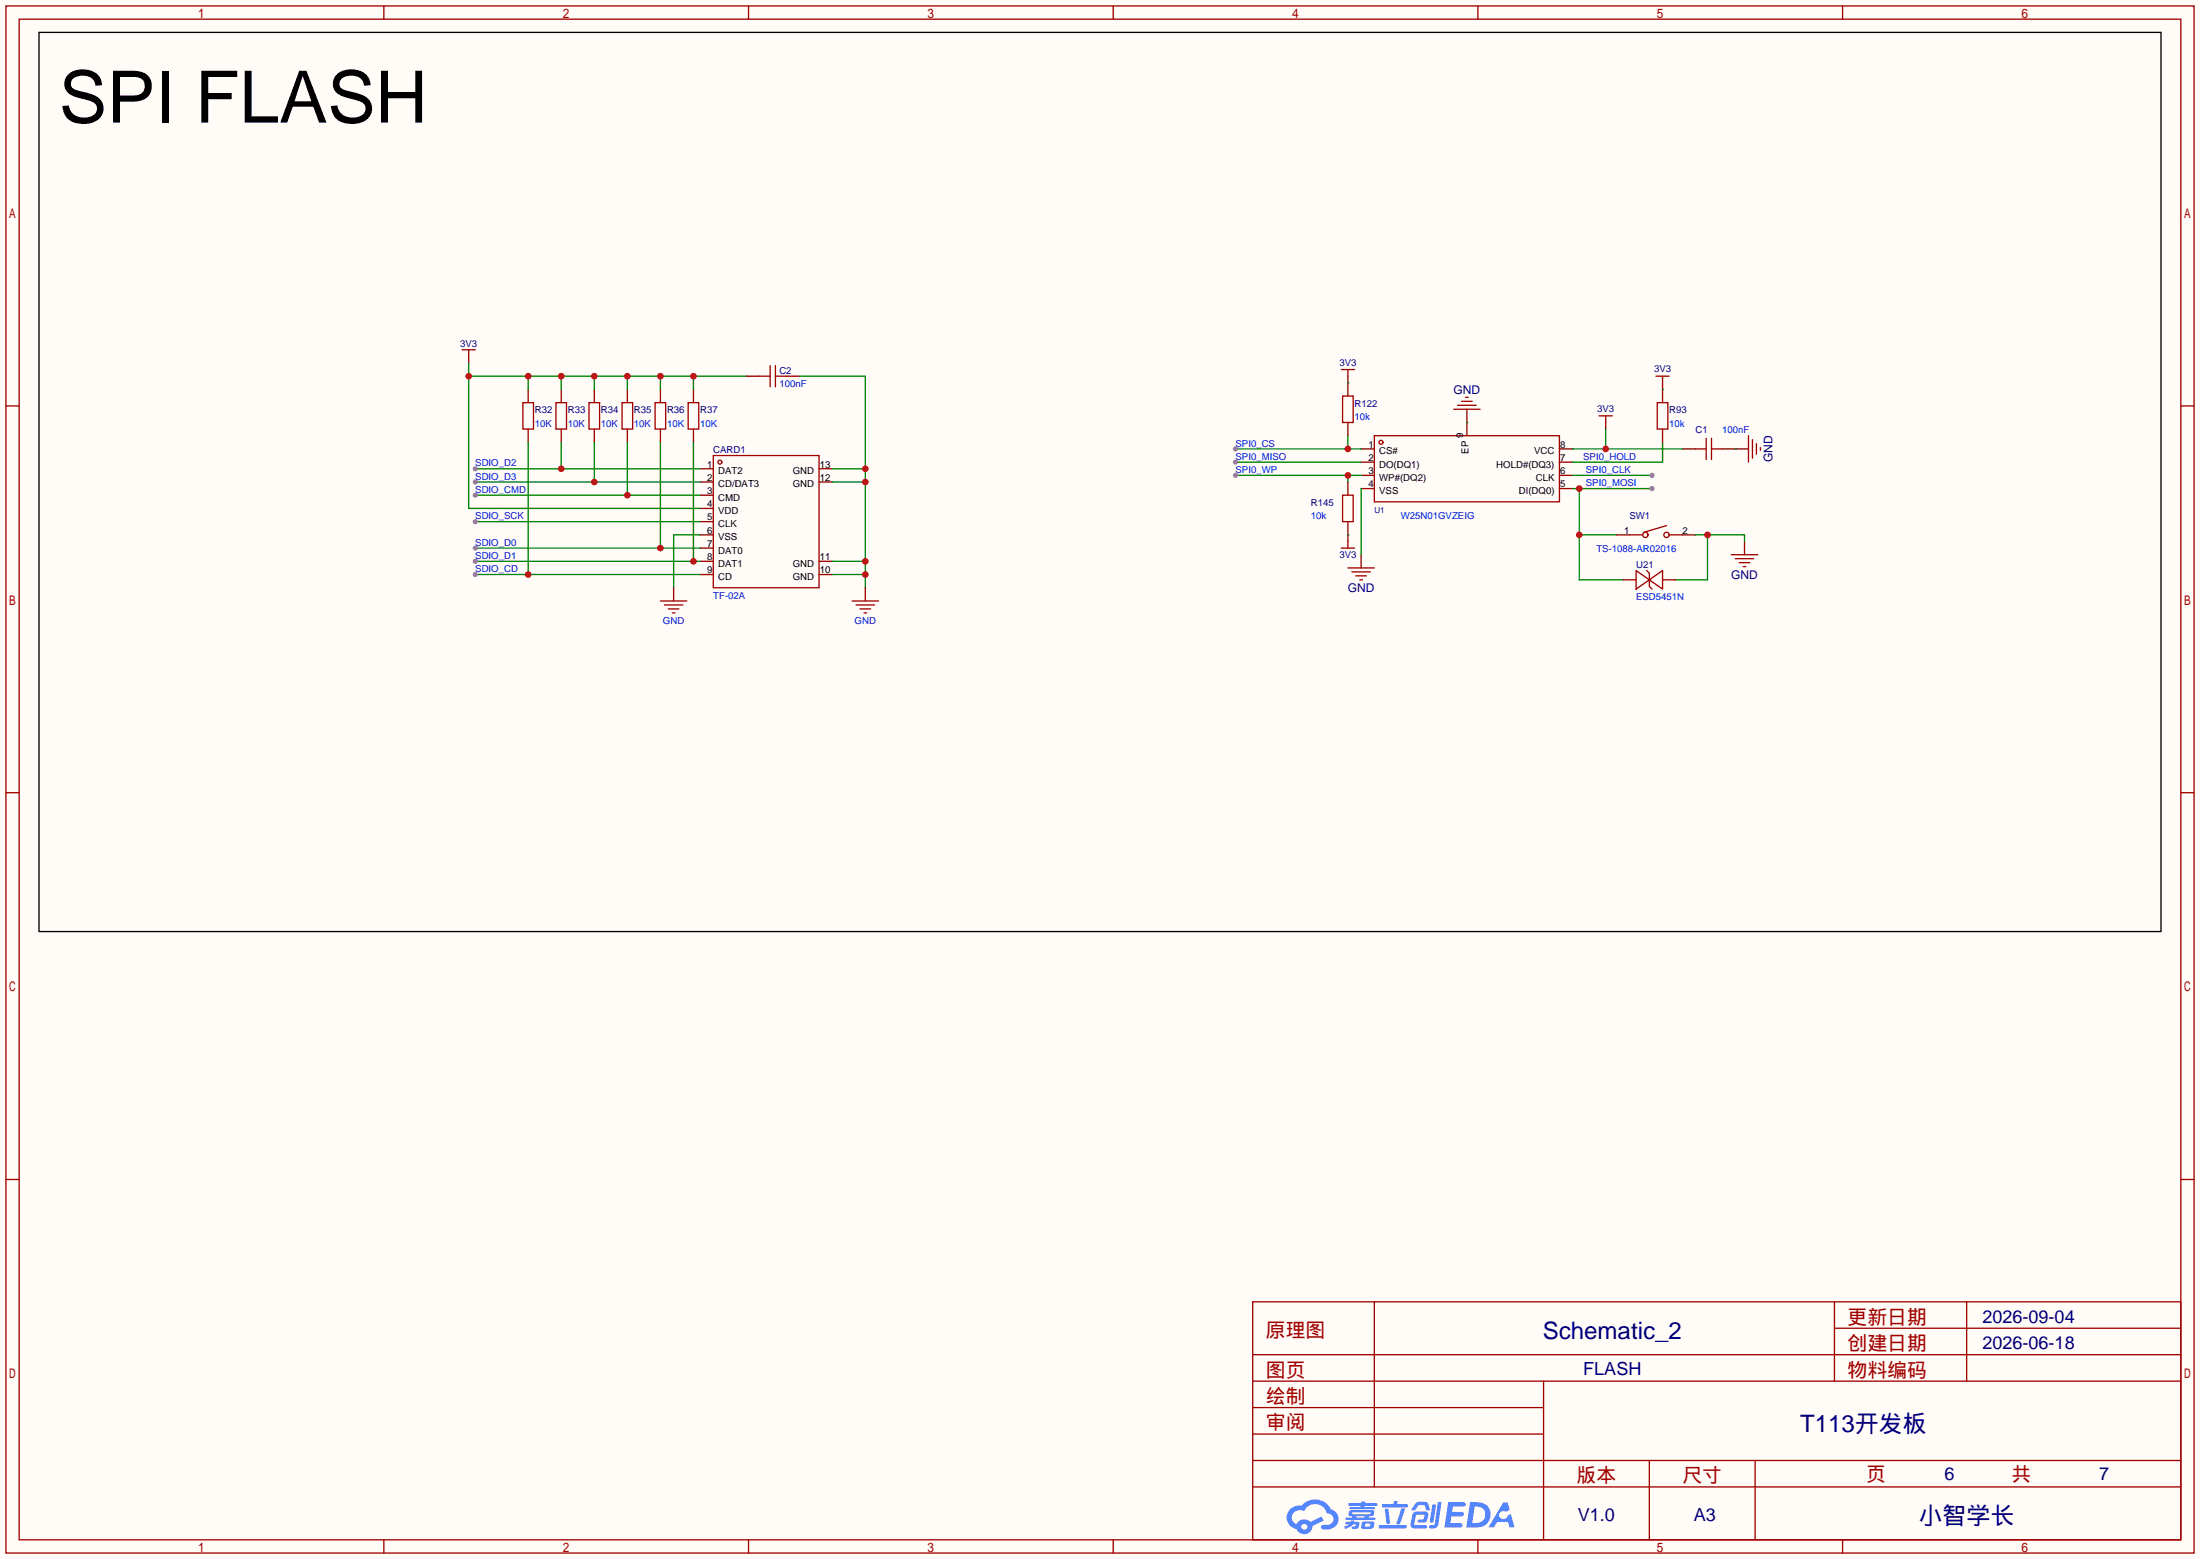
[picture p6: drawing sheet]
<svg xmlns="http://www.w3.org/2000/svg" width="423mm" height="299mm" viewBox="0 0 423 299" stroke-linecap="round" stroke-linejoin="round" font-family="sans-serif">
<path d="M0 0h422.7v299.5h-422.7z" fill="#fffcf7"/>
<g fill="none" stroke="#a10000" stroke-width=".25">
<path d="M1.1 1.1h420.4v297.2h-420.4zM3.7 3.7h415.3v292.1h-415.3zM73.7 1.1v2.6M143.8 1.1v2.6M213.9 1.1v2.6M283.9 1.1v2.6M354 1.1v2.6M1.1 78h2.6M419 78h2.5M1.1 152.3h2.6M419 152.3h2.5M1.1 226.6h2.6"/>
<path d="M419 226.6h2.5M240.7 250.1h178.3v45.7h-178.3zM264 250.1v35.5M352.4 250.1v15.2M352.4 255.1h66.6M377.8 250.1v15.2M240.7 270.4h55.8M240.7 265.3h178.3M240.7 275.5h55.8M240.7 260.2h178.3M296.5 265.3v30.5M73.7 295.8v2.5"/>
<path d="M143.8 295.8v2.5M213.9 295.8v2.5M240.7 285.6h178.3M240.7 280.5h178.3M283.9 295.8v2.5M316.9 280.5v15.3M337.2 280.5v15.3M354 295.8v2.5"/>
</g>
<g fill="#5487ff">
<path d="M278.2 288.5h2.2a.97 .97 0 0 1 1.2 .5 .53 .53 0 0 1-.7 .4h-1.8l-.1 1h1.8a.43 .43 0 0 1 .4 .5 .43 .43 0 0 1-.4 .4h-2l-.2 1.3h1.7a.45 .45 0 0 1 .6 .2 .45 .45 0 0 1-.1 .6h-3.3z"/>
<path d="M288.8 288.6h.8l.4 1.4-.7 .4a.82 .82 0 0 0-1.1 .1 .82 .82 0 0 0 0 1.2 .82 .82 0 0 0 1.2-.1l.3-.5 .6-.3 .7 2.6h-1l-.3-1h-2.1l-.6 1h-1z"/>
<path d="M275.2 289h.7l-.5 3.2a.36 .36 0 0 1-.4 .3 .36 .36 0 0 1-.3-.3z"/>
<path d="M276.2 288.5h.7l-.6 4.3a1.13 1.13 0 0 1-1.7 .6l.1-.4 .8-.1 .1-.1z"/>
<path d="M271.9 288.8l.6-.3h1.1a.77 .77 0 0 1 .8 .5l.3 1-.1 .1h-.6l-.3-.9-.2-.1h-1l-.7 1h-.6v-.2z"/>
<path d="M271.5 290.7l.5-.4h1.7a.66 .66 0 0 1 .6 1l-.1 .4a.81 .81 0 0 1-.9 .8h-.6a.32 .32 0 0 1-.3-.4 .32 .32 0 0 1 .3-.2l.8-.1 .2-.8h-1.7l-.3 1.9 2.2 .1a.32 .32 0 0 1 .3 .3 .32 .32 0 0 1-.4 .3h-2.2l-.5-.3-.1-.5z"/>
<path d="M264.9 293h5.1a.33 .33 0 0 1 .3 .3 .33 .33 0 0 1-.4 .3h-4.9l-.1-.1z"/>
<path d="M269.2 289.8h.7l-.6 2a1.04 1.04 0 0 1-.7 1l-.3-.3z"/>
<path d="M266 289.8h.7l.3 2.6a.34 .34 0 0 1-.3 .4 .34 .34 0 0 1-.3-.3z"/>
<path d="M265.5 288.9h2.2l.2-.5h.6l-.1 .5h1.8a.32 .32 0 0 1 .3 .4 .32 .32 0 0 1-.3 .3h-4.5l-.2-.2z"/>
<path d="M258.5 292.3h1l.1-.2h.6l-.1 .2 .9 .1a.82 .82 0 0 1-.6 1.3h-.7v-.5l.7-.1v-.3h-.5l-.4 .4-1.1 .5-.2-.4 1-.5h-.7z"/>
<path d="M259.1 288.8h2.4l.1-.4h.7l-.1 .4h2.2l.3 .2-.3 .2h-2.2l-.1 .3h1.8l.3 .2-.3 .2h-4.5l-.1-.2v-.2h2.1v-.3h-2.2l-.2-.1z"/>
<path d="M282.4 288.5l-.7 4.9h1.7a2.47 2.47 0 0 0 2.8-1.7 2.47 2.47 0 0 0-1.4-3zM283.3 289.4a1.61 1.61 0 0 1 2.1 1.4 1.61 1.61 0 0 1-1.9 1.8h-.7z"/>
<path d="M259.2 290.3a.55 .55 0 0 0-.1 .7 .55 .55 0 0 0 .7 .2l.1 .3h-1.4v.4h5.5l.2-.1-.2-.3h-1.1l.1-.3a.7 .7 0 0 0 .9-.2 .7 .7 0 0 0-.1-.9h-4.1zM259.8 290.5h3.4l.1 .1-.2 .3h-3.2l-.1-.2zM260.6 291.2h1.6l-.1 .3h-1.5z"/>
<path d="M261.7 292.4a1.05 1.05 0 0 0 0 1.2 2.91 2.91 0 0 0 2.1-.1 .98 .98 0 0 0 .1-1.2l-1.7-.1zM262.3 292.7h.8h.2l-.1 .4-.2 .2-.8-.1z"/>
<path d="M247.9 289.9a2.23 2.23 0 0 0-.6 2.3 2.23 2.23 0 0 0 1.8 1.5 1.58 1.58 0 0 0 1.7 1 1.58 1.58 0 0 0 1.3-1.6l2.2-1-.5-.8-2.1 1a1.65 1.65 0 0 0-2.6 .5 1.45 1.45 0 0 1-.8-2 1.45 1.45 0 0 1 2-.6l.3 .1a2.3 2.3 0 0 1 2.3-1.4 2.3 2.3 0 0 1 2 1.8 1.12 1.12 0 0 1 1.3 1 1.12 1.12 0 0 1-1.1 1.2h-.7a.45 .45 0 0 0-.6 .4 .45 .45 0 0 0 .4 .5 2.21 2.21 0 0 0 2.3-.6 2.21 2.21 0 0 0 .5-2.2 2.13 2.13 0 0 0-1.4-1.1 3.3 3.3 0 0 0-5.5-.7l-1.2 .1zM250 293.3a.6 .6 0 0 1 1.2 0 .6 .6 0 0 1-1.2 0z"/>
</g>
<g fill="none" stroke="#a10000" stroke-width=".25">
<path d="M264 83.7h35.6v12.7h-35.6z"/>
<circle cx="265.3" cy="85" r=".38"/>
</g>
<path d="M261.5 86.2h2.5M261.5 88.8h2.5M261.5 91.3h2.5M261.5 93.9h2.5M281.8 81.2v2.5M299.6 86.2h2.5M299.6 88.8h2.5M299.6 91.3h2.5M299.6 93.9h2.5" fill="none" stroke="#870000" stroke-width=".25"/>
<path d="M237.4 86.2h24.1M259 83.7v2.5" fill="none" stroke="#008700" stroke-width=".25"/>
<circle cx="259" cy="86.2" r=".63" fill="#c00"/>
<circle cx="237.4" cy="86.2" r=".51" fill="#999"/>
<path d="M237.4 88.8h24.1" fill="none" stroke="#008700" stroke-width=".25"/>
<circle cx="237.4" cy="88.8" r=".51" fill="#999"/>
<path d="M308.5 81.2v1.2M261.5 106.6v2.5" fill="none" stroke="#870000" stroke-width=".25"/>
<path d="M307.2 79.9h2.6M308.5 79.9v1.3M259 109.1h5M259.7 109.9h3.6M260.5 110.6h2M261.2 111.4h.5" fill="none" stroke="#a10000" stroke-width=".25"/>
<path d="M261.5 93.9v12.7M302.1 93.9h15.3M303.4 93.9v17.5h8.4M303.4 102.7h7.1" fill="none" stroke="#008700" stroke-width=".25"/>
<g fill="#c00">
<circle cx="303.4" cy="93.9" r=".63"/>
<circle cx="303.4" cy="102.7" r=".63"/>
</g>
<circle cx="317.4" cy="93.9" r=".51" fill="#999"/>
<path d="M237.4 91.3h24.1M259 91.3v1.3" fill="none" stroke="#008700" stroke-width=".25"/>
<circle cx="259" cy="91.3" r=".63" fill="#c00"/>
<circle cx="237.4" cy="91.3" r=".51" fill="#999"/>
<path d="M281.8 78.6v2.6M323.2 86.2h2.6M330.8 86.2h5.1M310.5 102.7h2.6M323.2 102.7h2.6M335.2 104v2.6" fill="none" stroke="#870000" stroke-width=".25"/>
<g fill="none" stroke="#a10000" stroke-width=".25">
<path d="M279.3 78.6h5.1M280 77.9h3.6M280.8 77.1h2M281.6 76.3h.5M325.8 86.2h2M327.8 84.2v4.1M328.8 86.2h2M328.8 84.2v4.1M335.9 83.7v5.1M336.7 84.5v3.5M337.4 85.2v2M338.2 86v.5"/>
<path d="M313.1 102.7h2.5M320.2 101l-4.4 1.2M320.7 102.7h2.5M332.6 106.6h5.1M333.4 107.3h3.5M334.1 108.1h2.1M334.9 108.8h.5"/>
<circle cx="316.1" cy="102.7" r=".51"/>
<circle cx="320.2" cy="102.7" r=".51"/>
</g>
<path d="M281.8 81.2h.1M333.4 86.2h.1M325.8 102.7h9.4v1.3M328 102.7v8.7h-6.1" fill="none" stroke="#008700" stroke-width=".25"/>
<circle cx="328" cy="102.7" r=".63" fill="#c00"/>
<path d="M302.1 91.3h15.3" fill="none" stroke="#008700" stroke-width=".25"/>
<circle cx="317.4" cy="91.3" r=".51" fill="#999"/>
<path d="M302.1 86.2h21.1M308.5 82.4v3.8M319.4 85v3.8h-17.3" fill="none" stroke="#008700" stroke-width=".25"/>
<circle cx="308.5" cy="86.2" r=".63" fill="#c00"/>
<g fill="none" stroke="#870000" stroke-width=".25">
<path d="M259 72.3v3.8M319.4 73.5v3.8M134.5 90h2.5M134.5 92.6h2.5M134.5 97.7h2.5M134.5 95.1h2.5M157.4 90h2.5M157.4 92.6h2.5M259 81.2v2.5M259 92.6v2.5M319.4 82.4v2.6M134.5 107.8h2.5"/>
<path d="M134.5 110.4h2.5M134.5 105.3h2.5M134.5 102.7h2.5M134.5 100.2h2.5M157.4 107.8h2.5M157.4 110.4h2.5M259 100.2v3.8M311.8 111.4h2.5M319.4 111.4h2.5"/>
</g>
<g fill="none" stroke="#a10000" stroke-width=".25">
<path d="M257.7 71h2.5M257.9 76.1h2.1v5.1h-2.1zM259 71v1.3M318.1 72.3h2.6M318.4 77.3h2v5.1h-2zM319.4 72.3v1.2M137 87.5h20.4v25.4h-20.4zM257.9 95.1h2.1v5.1h-2.1zM257.7 105.3h2.5M259 104v1.3M314.3 109.6l2.6 1.8-2.6 1.8zM316.4 109.6l.5 .5v2.5l.5 .6"/>
<path d="M316.9 111.4l2.5-1.8v3.6z"/>
<circle cx="138.3" cy="88.8" r=".38"/>
</g>
<path d="M153.5 72.3h12.7v40.6M259 73.5h.1M319.4 74.8h.1M159.9 92.6h6.3M159.9 90h6.3M159.9 110.4h6.3M159.9 107.8h6.3M259 102.7h.1" fill="none" stroke="#008700" stroke-width=".25"/>
<path d="M7.5 6.2h407.7v172.7h-407.7z" fill="none" stroke="#000" stroke-width=".25"/>
<g fill="#c00">
<circle cx="166.2" cy="90" r=".63"/>
<circle cx="166.2" cy="110.4" r=".63"/>
<circle cx="166.2" cy="107.8" r=".63"/>
<circle cx="166.2" cy="92.6" r=".63"/>
</g>
<path d="M100.5 77.3h2v5.1h-2zM106.8 77.3h2v5.1h-2zM113.2 77.3h2v5.1h-2zM119.5 77.3h2v5.1h-2zM125.9 77.3h2v5.1h-2zM132.2 77.3h2v5.1h-2z" fill="none" stroke="#a10000" stroke-width=".25"/>
<path d="M101.5 74.8v2.5M107.8 74.8v2.5M114.2 74.8v2.5M120.5 74.8v2.5M126.9 74.8v2.5M133.2 74.8v2.5M101.5 82.4v2.6M107.8 82.4v2.6M114.2 82.4v2.6M120.5 82.4v2.6M126.9 82.4v2.6M133.2 82.4v2.6" fill="none" stroke="#870000" stroke-width=".25"/>
<path d="M91.3 90h43.2M107.8 85v5" fill="none" stroke="#008700" stroke-width=".25"/>
<circle cx="107.8" cy="90" r=".63" fill="#c00"/>
<circle cx="91.3" cy="90" r=".51" fill="#999"/>
<path d="M91.3 92.6h43.2M114.2 85v7.6" fill="none" stroke="#008700" stroke-width=".25"/>
<circle cx="114.2" cy="92.6" r=".63" fill="#c00"/>
<circle cx="91.3" cy="92.6" r=".51" fill="#999"/>
<path d="M91.3 95.1h43.2M120.5 85v10.1" fill="none" stroke="#008700" stroke-width=".25"/>
<circle cx="120.5" cy="95.1" r=".63" fill="#c00"/>
<circle cx="91.3" cy="95.1" r=".51" fill="#999"/>
<path d="M126.9 85v20.3M91.3 105.3h43.2" fill="none" stroke="#008700" stroke-width=".25"/>
<circle cx="126.9" cy="105.3" r=".63" fill="#c00"/>
<circle cx="91.3" cy="105.3" r=".51" fill="#999"/>
<path d="M133.2 85v22.8M91.3 107.8h43.2" fill="none" stroke="#008700" stroke-width=".25"/>
<circle cx="133.2" cy="107.8" r=".63" fill="#c00"/>
<circle cx="91.3" cy="107.8" r=".51" fill="#999"/>
<path d="M90 68.5v1.2" fill="none" stroke="#870000" stroke-width=".25"/>
<path d="M88.8 67.2h2.5M90 67.2v1.3" fill="none" stroke="#a10000" stroke-width=".25"/>
<path d="M91.3 100.2h43.2" fill="none" stroke="#008700" stroke-width=".25"/>
<circle cx="91.3" cy="100.2" r=".51" fill="#999"/>
<path d="M90 69.7v28h44.5M90 72.3h53.4M101.5 72.3v2.5M107.8 72.3v2.5M114.2 72.3v2.5M120.5 72.3v2.5M126.9 72.3v2.5M133.2 72.3v2.5M134.5 102.7h-5.1v10.2" fill="none" stroke="#008700" stroke-width=".25"/>
<g fill="#c00">
<circle cx="90" cy="72.3" r=".63"/>
<circle cx="101.5" cy="72.3" r=".63"/>
<circle cx="107.8" cy="72.3" r=".63"/>
<circle cx="114.2" cy="72.3" r=".63"/>
<circle cx="120.5" cy="72.3" r=".63"/>
<circle cx="126.9" cy="72.3" r=".63"/>
<circle cx="133.2" cy="72.3" r=".63"/>
</g>
<path d="M143.4 72.3h2.5M151 72.3h2.5" fill="none" stroke="#870000" stroke-width=".25"/>
<path d="M145.9 72.3h2.1M148 70.2v4.1M149 70.2v4.1M149 72.3h2" fill="none" stroke="#a10000" stroke-width=".25"/>
<path d="M101.5 85v25.4M91.3 110.4h43.2" fill="none" stroke="#008700" stroke-width=".25"/>
<circle cx="101.5" cy="110.4" r=".63" fill="#c00"/>
<circle cx="91.3" cy="110.4" r=".51" fill="#999"/>
<path d="M129.4 112.9v2.5M166.2 112.9v2.5" fill="none" stroke="#870000" stroke-width=".25"/>
<path d="M126.9 115.4h5.1M127.6 116.2h3.6M128.4 117h2M129.2 117.7h.5M163.7 115.4h5.1M164.5 116.2h3.5M165.2 117h2.1M166 117.7h.5" fill="none" stroke="#a10000" stroke-width=".25"/>
<text font-size="13.9" x="11.3" y="23.5">SPI FLASH</text>
<g font-size="4.6" fill="#000080">
<text x="296.4" y="257.2">Schematic_2</text>
<text x="345.8" y="275">T113开发板</text>
<text x="368.6" y="292.8">小智学长</text>
</g>
<g font-size="3.8" fill="#a00000">
<text x="243.2" y="256.8">原理图</text>
<text x="355" y="254.3">更新日期</text>
<text x="355" y="259.3">创建日期</text>
<text x="243.2" y="269.5">绘制</text>
<text x="243.2" y="264.4">图页</text>
<text x="355" y="264.4">物料编码</text>
<text x="243.2" y="274.6">审阅</text>
<text x="302.9" y="284.7">版本</text>
<text x="323.2" y="284.7">尺寸</text>
<text x="358.5" y="284.5">页</text>
<text x="386.5" y="284.5">共</text>
</g>
<g font-size="3.5" fill="#000080">
<text x="380.9" y="254">2026-09-04</text>
<text x="380.9" y="259.1">2026-06-18</text>
<text x="304.2" y="264.2">FLASH</text>
<text x="373.6" y="284.3">6</text>
<text x="403.3" y="284.3">7</text>
<text x="303.1" y="292.1">V1.0</text>
<text x="325.4" y="292.1">A3</text>
</g>
<g font-size="2.3" fill="#000080">
<text x="279.2" y="75.6">GND</text>
<text x="340.5" y="88.8" transform="rotate(-90 340.5 88.8)">GND</text>
<text x="258.9" y="113.7">GND</text>
<text x="332.6" y="111.2">GND</text>
</g>
<g font-size="1.8" fill="#000080">
<text x="88.4" y="66.7">3V3</text>
<text x="149.7" y="71.8">C2</text>
<text x="257.3" y="70.3">3V3</text>
<text x="317.8" y="71.5">3V3</text>
<text x="102.7" y="79.4">R32</text>
<text x="109.1" y="79.4">R33</text>
<text x="115.4" y="79.4">R34</text>
<text x="121.8" y="79.4">R35</text>
<text x="128.1" y="79.4">R36</text>
<text x="134.5" y="79.4">R37</text>
<text x="260.2" y="78.2">R122</text>
<text x="306.8" y="79.2">3V3</text>
<text x="320.7" y="79.4">R93</text>
<text x="325.8" y="83.2">C1</text>
<text x="137" y="87">CARD1</text>
<text x="251.8" y="97.2">R145</text>
<text x="313.1" y="99.7">SW1</text>
<text x="257.3" y="107.1">3V3</text>
<text x="314.3" y="109.1">U21</text>
</g>
<g font-size="1.8" fill="#00f">
<text x="149.7" y="74.3">100nF</text>
<text x="102.7" y="82">10K</text>
<text x="109.1" y="82">10K</text>
<text x="115.4" y="82">10K</text>
<text x="121.8" y="82">10K</text>
<text x="128.1" y="82">10K</text>
<text x="134.5" y="82">10K</text>
<text x="260.2" y="80.7">10k</text>
<text x="320.7" y="82">10k</text>
<text x="330.8" y="83.2">100nF</text>
<text x="91.3" y="89.6">SDIO_D2</text>
<text x="237.4" y="85.8">SPI0_CS</text>
<text x="237.4" y="88.3">SPI0_MISO</text>
<text x="304.2" y="88.3">SPI0_HOLD</text>
<text x="91.3" y="92.1">SDIO_D3</text>
<text x="91.3" y="94.7">SDIO_CMD</text>
<text x="237.4" y="90.9">SPI0_WP</text>
<text x="304.7" y="93.4">SPI0_MOSI</text>
<text x="304.7" y="90.9">SPI0_CLK</text>
<text x="91.3" y="99.7">SDIO_SCK</text>
<text x="251.8" y="99.7">10k</text>
<text x="269.1" y="99.7">W25N01GVZEIG</text>
<text x="91.3" y="104.8">SDIO_D0</text>
<text x="91.3" y="107.4">SDIO_D1</text>
<text x="306.7" y="106.1">TS-1088-AR02016</text>
<text x="91.3" y="109.9">SDIO_CD</text>
<text x="127.4" y="119.8">GND</text>
<text x="137" y="115">TF-02A</text>
<text x="164.2" y="119.8">GND</text>
<text x="314.3" y="115.2">ESD5451N</text>
</g>
<g font-size="1.8">
<text x="135.9" y="89.8">1</text>
<text x="157.5" y="89.8">13</text>
<text x="262.9" y="86">1</text>
<text x="262.9" y="88.5">2</text>
<text x="265" y="87.3">CS#</text>
<text x="265" y="89.8">DO(DQ1)</text>
<text x="281.1" y="84.2" transform="rotate(-90 281.1 84.2)">9</text>
<text x="282.1" y="87.2" transform="rotate(-90 282.1 87.2)">EP</text>
<text x="287.5" y="89.8">HOLD#(DQ3)</text>
<text x="294.8" y="87.3">VCC</text>
<text x="299.7" y="88.5">7</text>
<text x="299.7" y="86">8</text>
<text x="135.9" y="94.9">3</text>
<text x="135.9" y="92.4">2</text>
<text x="138" y="93.6">CD/DAT3</text>
<text x="138" y="91.1">DAT2</text>
<text x="152.3" y="91.1">GND</text>
<text x="152.3" y="93.6">GND</text>
<text x="157.5" y="92.4">12</text>
<text x="262.9" y="91.1">3</text>
<text x="262.9" y="93.6">4</text>
<text x="265" y="92.4">WP#(DQ2)</text>
<text x="265" y="94.9">VSS</text>
<text x="291.8" y="94.9">DI(DQ0)</text>
<text x="295.1" y="92.4">CLK</text>
<text x="299.7" y="93.6">5</text>
<text x="299.7" y="91.1">6</text>
<text x="135.9" y="100">5</text>
<text x="135.9" y="97.4">4</text>
<text x="138" y="101.2">CLK</text>
<text x="138" y="98.7">VDD</text>
<text x="138" y="96.2">CMD</text>
<text x="135.9" y="107.6">8</text>
<text x="135.9" y="105.1">7</text>
<text x="135.9" y="102.5">6</text>
<text x="138" y="106.3">DAT0</text>
<text x="138" y="103.8">VSS</text>
<text x="157.5" y="107.6">11</text>
<text x="312" y="102.5">1</text>
<text x="323.2" y="102.5">2</text>
<text x="135.9" y="110.1">9</text>
<text x="138" y="111.4">CD</text>
<text x="138" y="108.9">DAT1</text>
<text x="152.3" y="108.9">GND</text>
<text x="152.3" y="111.4">GND</text>
<text x="157.5" y="110.1">10</text>
</g>
<text font-size="1.6" fill="#000080" x="264" y="98.5">U1</text>
</svg>
